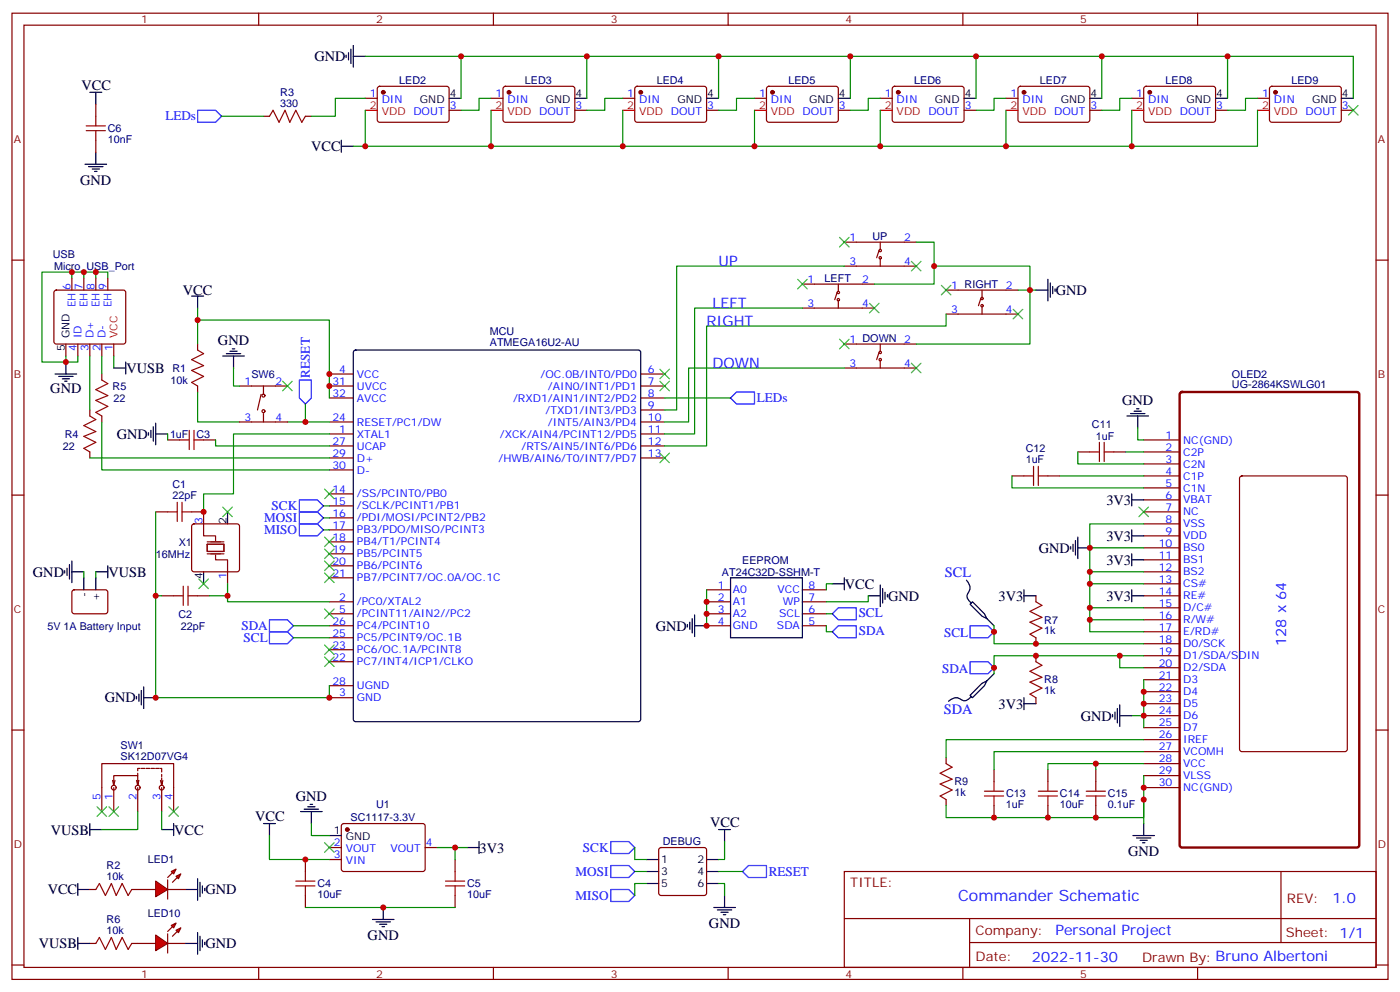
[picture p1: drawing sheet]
<svg xmlns="http://www.w3.org/2000/svg" width="412mm" height="292mm" viewBox="0 0 412 292" stroke-linecap="round" stroke-linejoin="round" font-family="sans-serif">
<g fill="none" stroke="#870000" stroke-width=".35">
<path d="M3.5 3.9h405.4v284.3h-405.4zM7.1 7.4h398.2v277.3h-398.2zM76.2 3.9v3.5M145.3 3.9v3.5M214.5 3.9v3.5M283.6 3.9v3.5M352.8 3.9v3.5M3.5 76.6h3.6M405.3 76.6h3.6M16.1 85.6l.5-.2h19.7l.5 .2 .2 .5v14.7l-.7 .4h-20l-.4-.7v-14.4zM21.2 81.8v3.6M24.7 81.8v3.6"/>
<path d="M28.2 81.8v3.6M31.7 81.8v3.6M19.4 101.2v3.6M22.9 101.2v3.6M26.5 101.2v3.6M30 101.2v3.6M33.5 101.2v3.6M58.2 101.2v1.8M58.2 113.6v1.8M97 110.1h7.1M97 113.6h7.1M97 117.1h7.1"/>
<path d="M188.7 110.1h7.1M188.7 113.6h7.1M188.7 117.1h7.1M97 124.2h7.1M97 127.7h7.1M97 131.2h7.1M97 134.8h7.1M97 138.3h7.1M188.7 124.2h7.1M188.7 127.7h7.1M188.7 131.2h7.1M188.7 134.8h7.1"/>
<path d="M188.7 120.6h7.1M3.5 145.7h3.6M45.9 150.6h3.5M56.4 150.6h3.6v3.6M56.7 154.4l.4-.2h12.7l.5 .2 .3 .5v12.7l-.3 .5-.5 .2h-12.7l-.4-.3-.3-.4v-12.7zM97 145.3h7.1M97 148.9h7.1M97 152.4h7.1M97 155.9h7.1M97 159.5h7.1M405.3 145.7h3.6M47.6 175.3h3.6"/>
<path d="M58.2 175.3h3.5M67 168.3v3.5M97 163h7.1M97 166.5h7.1M97 170h7.1M97 177.1h7.1M97 180.6h7.1M97 184.1h7.1M97 187.7h7.1M97 191.2h7.1M97 194.7h7.1M3.5 214.8h3.6"/>
<path d="M97 201.8h7.1M97 205.3h7.1M405.3 214.8h3.6M248.7 256.5h156.6v28.2h-156.6zM377.3 256.5v20.9M26.5 261.8h1.7M38.8 261.8h1.8M248.7 270.3h156.5M285.6 277.4h119.6M285.6 270.3v14.1M3.5 284h3.6M76.2 284.7v3.5"/>
<path d="M145.3 284.7v3.5M214.5 284.7v3.5M283.6 284.7v3.5M352.8 284.7v3.5M405.3 284h3.6"/>
</g>
<g fill="none" stroke="#000" stroke-width=".35">
<path d="M56.4 87.1h3.6M58.2 87.1v3.6M16.2 110.1h6.4M17.3 110.8h4.2M18.3 111.5h2.2M19 112.2h.8M19.4 106.5v3.6M65.6 104.8h6.4M66.7 104.1h4.2M67.7 103.4h2.1M68.4 102.7h.7M68.8 104.8v3.5"/>
<path d="M104.3 103.2l.5-.2h83.2l.5 .2 .2 .5v108l-.2 .5-.5 .2h-83.2l-.5-.3-.2-.4v-108zM67 150.6v3.6M60 168.3v3.5M40.2 205v.7M40.9 204.3v2.1M41.6 203.2v4.2M42.3 205.3h3.6M42.3 202.1v6.4M22.9 260v3.5M58.2 258.6v6.3M58.9 259.6v4.3M22.9 261.8h3.6"/>
<path d="M54.7 261.8h3.5M59.6 260.7v2.1M60.3 261.4v.7"/>
</g>
<path d="M31.7 81.8v-1.7h-19.4v26.4h10.6v-1.7M58.2 90.7v10.5M33.5 104.8v3.5M58.2 115.4v8.8h12.4M84.7 124.2h12.3M45.9 150.6v24.7M47.6 175.3h-1.7v30M61.7 175.3h5.3M67 171.8v5.3h30" fill="none" stroke="#008700" stroke-width=".35"/>
<path d="M60 154.2v3.5h3.5v1.4M61 159.5h5M61 160.2h5v2.1h-5zM61 163h5M63.5 163.3v1.4h3.5v3.6" fill="none" stroke="#870012" stroke-width=".35"/>
<path d="M58.2 103l1.8 1.1-3.6 1.7 3.6 1.8-3.6 1.4 3.6 1.8-3.6 1.7 1.8 1.1M49.4 150.6h2.8M52.2 147.8v5.7M53.6 150.6h2.8M53.6 147.8v5.7M51.2 175.3h2.8M54 172.5v5.7M55.4 175.3h2.8M55.4 172.5v5.7M28.2 261.8l1.1-1.8 1.7 3.5 1.8-3.5 1.4 3.5 1.8-3.5 1.7 3.5 1.1-1.7" fill="none" stroke="#a10000" stroke-width=".35"/>
<g fill="#f00" stroke="#870000" stroke-width=".35">
<path d="M45.9 259.3l3.5 2.5-3.5 2.1z"/>
<path d="M49.4 258.9v5.7z"/>
</g>
<g fill="#870000" stroke="#870000" stroke-width=".35">
<path d="M49.4 258.2l1.4-1.4z"/>
<path d="M52.2 258.2l-1.4 1.4z"/>
</g>
<g fill="#f00" stroke="#870000" stroke-width=".35">
<path d="M50.4 256.5l1.5-.7-.7 1.4z"/>
<path d="M51.9 257.9l1.4-.7-.7 1.4z"/>
</g>
<g fill="none" stroke="#870000" stroke-width=".35">
<path d="M77.6 34.2h1.8M90 34.2h1.7M107.6 28.9h3.5M111.4 25.6l.4-.2 20.1 .1 .4 .6-.1 9.5-.6 .4-20-.1-.5-.6v-9.2zM132.3 32.5h3.5M144.6 28.9h3.6M148.4 25.6l.5-.2 20 .1 .4 .6v9.5l-.7 .4-20-.1-.4-.6v-9.2zM169.3 32.5h3.6M183.4 28.9h3.6M187.2 25.6l.5-.2 20 .1 .4 .6v9.5l-.7 .4-20-.1-.4-.6v-9.2zM208.1 32.5h3.6M222.2 28.9h3.6"/>
<path d="M226 25.6l.5-.2 20 .1 .4 .6v9.5l-.7 .4-20-.1-.4-.6v-9.2zM246.9 32.5h3.6M259.3 28.9h3.5M263.1 25.6l.4-.2 20.1 .1 .4 .6-.1 9.5-.6 .4-20-.1-.5-.6v-9.2zM284 32.5h3.5M296.3 28.9h3.6M300.1 25.6l.5-.2 20 .1 .4 .6v9.5l-.7 .4-20-.1-.4-.6v-9.2zM321 32.5h3.6M333.4 28.9h3.5M337.1 25.6l.5-.2 20 .1 .5 .6-.1 9.5-.6 .4-20.1-.1-.4-.6v-9.2zM358.1 32.5h3.5M370.4 28.9h3.5"/>
<path d="M374.2 25.6l.4-.2 20.1 .1 .4 .6-.1 9.5-.6 .4-20-.1-.5-.6v-9.2zM395.1 32.5h3.5M248.7 71.3h21.2M248.7 78.3h21.2M258.9 73.7l-.7 2.1M259.3 76.2v2.1M259.3 71.3v2.1M236.4 83.6h21.1M236.4 90.7h21.1M246.6 86.1l-.7 2.1M246.9 88.5v2.2M246.9 83.6v2.1"/>
<path d="M278.7 85.4h21.2M278.7 92.4h21.2M288.9 87.8l-.7 2.2M289.3 90.3v2.1M289.3 85.4v2.1M30 110.1v1.7M70.6 113.6h14.1M76.9 116.1l-1.1 4.5M77.6 113.6v2.5M248.7 101.2h21.2M248.7 108.3h21.2M258.9 103.7l-.7 2.1"/>
<path d="M259.3 106.2v2.1M259.3 101.2v2.2M26.5 120.6v1.8M26.5 133v1.8M30 122.4v1.8M49.4 129.5h3.5M60 129.5h3.5M70.6 124.2h14.1M77.6 121.7v2.5M317.5 133h3.5M328.1 133h3.5M336.9 129.5h10.6"/>
<path d="M336.9 133h10.6M336.9 136.5h10.6M298.1 140.1h3.5M308.7 140.1h3.5M336.9 140.1h10.6M336.9 143.6h10.6M336.9 147.1h10.6M336.9 150.6h10.6M336.9 154.2h10.6M336.9 157.7h10.6M365.4 140.3l.4-.2h30.4l.6 .4 .1 80-.5 .6-30.6 .1-.6-.5-.1-79.9zM21.4 173.8l.5-.2h9.4l.4 .7v5.9l-.7 .4h-9.4l-.4-.7v-5.6z"/>
<path d="M305.2 175.3v1.8M336.9 161.2h10.6M336.9 164.7h10.6M336.9 168.3h10.6M336.9 171.8h10.6M336.9 175.3h10.6M336.9 178.9h10.6M305.2 187.7v1.7M305.2 193v1.7M336.9 182.4h10.6M336.9 185.9h10.6M336.9 189.4h10.6"/>
<path d="M336.9 193h10.6M336.9 196.5h10.6M305.2 205.3v1.8M336.9 200h10.6M336.9 203.6h10.6M336.9 207.1h10.6M336.9 210.6h10.6M336.9 214.1h10.6M336.9 217.7h10.6M30 238.8v-14.1h21.2v14.1M33.2 229.7l.3 1.4M33.5 231.8v7"/>
<path d="M33.9 229.7l-.4 1.4M40.2 229.7l.4 1.4M40.6 227.5v.7M40.6 231.8v7M40.9 229.7l-.3 1.4v-2.9h-7.1v2.9M41.3 226.1h-.7v.7M41.6 226.1h1.1M43 226.1h1.1M44.4 226.1h1.1M45.9 226.1h1M47.3 226.1h.3v1.1M47.3 229.7l.3 1.4"/>
<path d="M47.6 227.9v.7M47.6 229v.7M47.6 231.8v7M48 229.7l-.4 1.4v-1.1M278.7 223v1.7M278.7 235.3v1.8M292.8 226.5v3.5M292.8 237.1v3.5M308.7 226.5v3.5M308.7 237.1v3.5M322.8 226.5v3.5M322.8 237.1v3.5"/>
<path d="M336.9 221.2h10.6M336.9 224.7h10.6M336.9 228.2h10.6M336.9 231.8h10.6M90 252.9v3.6M97 249.4h3.5M97 252.9h3.5M100.8 242.6l.4-.2h23.6l.4 .7v12.9l-.7 .5-23.5-.1-.5-.6v-12.7zM125.2 249.4h3.6M134.1 252.9v3.6M194.3 249.6l.4-.2h12.7l.5 .2 .2 .5v12.7l-.2 .5-.5 .2h-12.7l-.5-.2-.2-.5v-12.7zM40.6 261.8h5.3"/>
<path d="M49.4 261.8h5.3M90 263.5v3.6M134.1 263.5v3.6"/>
<circle cx="259.3" cy="73.7" r=".35"/>
<circle cx="259.3" cy="75.8" r=".35"/>
<circle cx="246.9" cy="88.2" r=".35"/>
<circle cx="246.9" cy="86.1" r=".35"/>
<circle cx="289.3" cy="87.8" r=".35"/>
<circle cx="289.3" cy="90" r=".35"/>
<circle cx="77.6" cy="116.4" r=".44"/>
<circle cx="259.3" cy="105.8" r=".35"/>
<circle cx="259.3" cy="103.7" r=".35"/>
<circle cx="77.6" cy="121" r=".44"/>
<circle cx="33.5" cy="231.8" r=".71"/>
<circle cx="40.6" cy="231.8" r=".71"/>
<circle cx="47.6" cy="231.8" r=".71"/>
</g>
<g fill="none" stroke="#000" stroke-width=".35">
<path d="M102 16.2v.7M102.7 15.5v2.1M103.4 14.5v4.2M104.1 16.6h3.5M104.1 13.4v6.4M132.3 28.9h3.5M169.3 28.9h3.6M208.1 28.9h3.6M246.9 28.9h3.6M284 28.9h3.5M321 28.9h3.6M358.1 28.9h3.5"/>
<path d="M395.1 28.9h3.5M100.5 43h3.6M100.5 41.3v3.5M305.2 85.4h3.5M308.7 82.2v6.3M309.4 83.3v4.2M310.1 84.3v2.1M310.8 85v.7M33.5 108.3h3.5M37 106.5v3.6M43.7 127.4v.7M44.4 126.6v2.2"/>
<path d="M45.2 125.6v4.2M45.9 127.7h3.5M45.9 124.5v6.4M332 122.4h6.3M333 121.7h4.3M334.1 121h2.1M334.8 120.3h.7M335.1 122.4v3.5M316.8 159.1v4.2M317.5 158v6.4M333.4 147.1h3.5M333.4 145.3v3.6"/>
<path d="M333.4 155.9v3.6M333.4 157.7h3.5M19 167.9v.7M19.8 167.2v2.1M20.5 166.2v4.2M21.2 168.3h3.5M21.2 165.1v6.3M24.7 170v3.6M28.2 168.3h3.5M28.2 170v3.6M31.7 166.5v3.5M301.6 175.3h3.6"/>
<path d="M301.6 173.6v3.5M315.4 160.9v.7M316.1 160.2v2.1M317.5 161.2h3.5M333.4 163v3.5M333.4 173.6v3.5M333.4 164.7h3.5M333.4 175.3h3.5M301.6 205.3v3.5M301.6 207.1h3.6M327.7 210.3v.7M328.4 209.5v2.2"/>
<path d="M329.1 208.5v4.2M329.8 210.6h3.6M329.8 207.4v6.4M88.5 238.8h6.4M89.6 238.1h4.2M90.7 237.4h2.1M91.4 236.7h.7M91.7 238.8v3.6M26.5 244.1h3.5M26.5 242.4v3.5M47.6 244.1h3.6M51.2 242.4v3.5"/>
<path d="M77.6 242.4h3.5M79.4 242.4v3.5M97 245.9h3.5M137.6 249.4h3.5M141.1 247.6v3.6M190.5 252.9h3.5M190.5 256.5h3.5M190.5 260h3.5M208.1 252.9h3.6M208.1 256.5h3.6M208.1 260h3.6M211.7 244.1h3.5"/>
<path d="M213.4 244.1v3.5M333.7 245.9h6.4M334.8 246.6h4.2M335.8 247.3h2.2M336.5 248h.8M336.9 242.4v3.5M109.7 270.6h6.4M110.8 271.3h4.2M111.8 272h2.1M112.5 272.7h.7M112.9 267.1v3.5M210.3 267.1h6.3"/>
<path d="M211.3 267.8h4.2M212.4 268.5h2.1M213.1 269.2h.7M213.4 263.5v3.6"/>
</g>
<g fill="none" stroke="#008700" stroke-width=".35">
<path d="M107.6 16.6h28.2v12.3M135.8 16.6h37.1v12.3M172.9 16.6h38.8v12.3M211.7 16.6h38.8v12.3M250.5 16.6h74.1v12.3M287.5 16.6v12.3M324.6 16.6h74v12.3M361.6 16.6v12.3M65.3 34.2h12.3M107.6 28.9h-8.8v5.3h-7.1M107.6 32.5v10.5h-3.5M144.6 28.9h-3.5v3.6h-5.3"/>
<path d="M144.6 32.5v10.5h-37M183.4 28.9h-5.2v3.6h-5.3M183.4 32.5v10.5h-38.8M222.2 28.9h-5.2v3.6h-5.3M222.2 32.5v10.5h-38.8M259.3 32.5v10.5h-37.1M259.3 28.9h-3.5v3.6h-5.3M296.3 32.5v10.5h-37M296.3 28.9h-3.5v3.6h-5.3M333.4 32.5v10.5h-37.1M333.4 28.9h-3.6v3.6h-5.2M370.4 32.5v10.5h-37"/>
<path d="M370.4 28.9h-3.5v3.6h-5.3M248.7 78.3h-49.4v42.3h-3.5M269.9 71.3h5.3v7M21.2 80.1v1.7M24.7 80.1v1.7M28.2 80.1v1.7M58.2 94.2h38.8v22.9M236.4 90.7h-31.8v37h-8.8M257.5 83.6h17.7v-5.3h28.2v22.9h-33.5M278.7 92.4v3.6h-70.6v35.2h-12.3M299.9 85.4h5.3M19.4 104.8v1.7"/>
<path d="M26.5 104.8v15.8M30 104.8v5.3M68.8 108.3v5.3h1.8M90 118.9v5.3M195.8 117.1h19.4M248.7 108.3h-45.9v15.9h-7M26.5 134.8h70.5M30 124.2v14.1h67M49.4 127.7v1.8M63.5 129.5v1.7h33.5M97 127.7h-28.2v17.6h-8.8v5.3M317.5 133v3.5h19.4"/>
<path d="M331.6 133h5.3M335.1 125.9v3.6h1.8M95.2 148.9h1.8M95.2 152.4h1.8M95.2 155.9h1.8M298.1 140.1v3.5h38.8M312.2 140.1h24.7M336.9 154.2h-15.9v14.1h15.9M24.7 168.3v1.7M28.2 168.3v1.7M321 168.3v17.6h15.9M321 161.2h15.9"/>
<path d="M321 178.9h15.9M321 171.8h15.9M86.4 184.1h10.6M86.4 187.7h10.6M292.8 185.9v3.5h44.1M292.8 196.5v-3.5h37v3.5h7.1M321 182.4h15.9M329.8 193h7.1M97 201.8v3.5h-51.1M336.9 200v10.6h-3.5M336.9 217.7h-58.2v5.3M336.9 210.6v3.5"/>
<path d="M40.6 238.8v5.3h-10.6M47.6 238.8v5.3M322.8 224.7v1.8M336.9 235.3v5.3h-58.2v-3.5M336.9 224.7h-28.2v1.8M336.9 221.2h-44.1v5.3M336.9 228.2v14.2M79.4 245.9v7h17.6M91.7 242.4v3.5h5.3M128.8 249.4h8.8M134.1 249.4v3.5M187 249.4v3.5h3.5"/>
<path d="M187 256.5h3.5M190.5 260h-3.5v3.5M211.7 260h1.7v3.5M211.7 256.5h7M213.4 247.6v5.3h-1.7M90 267.1h44.1"/>
</g>
<g fill="none" stroke="#a10000" stroke-width=".35">
<path d="M79.4 34.2l1-1.7 1.8 3.5 1.8-3.5 1.4 3.5 1.7-3.5 1.8 3.5 1.1-1.8M30 111.8l1.7 1.1-3.5 1.8 3.5 1.7-3.5 1.4 3.5 1.8-3.5 1.8 1.8 1M26.5 122.4l1.7 1.1-3.5 1.7 3.5 1.8-3.5 1.4 3.5 1.8-3.5 1.7 1.8 1.1M52.9 129.5h2.8M55.7 126.6v5.7M57.1 129.5h2.9M57.1 126.6v5.7M304.4 137.2v5.7M305.9 137.2v5.7M321 133h2.8M323.8 130.2v5.6M325.3 133h2.8"/>
<path d="M325.3 130.2v5.6M301.6 140.1h2.8M305.9 140.1h2.8M305.2 177.1l1.7 1.1-3.5 1.7 3.5 1.8-3.5 1.4 3.5 1.8-3.5 1.7 1.8 1.1M305.2 194.7l1.7 1.1-3.5 1.8 3.5 1.7-3.5 1.4 3.5 1.8-3.5 1.8 1.8 1M278.7 224.7l1.8 1.1-3.6 1.7 3.6 1.8-3.6 1.4 3.6 1.8-3.6 1.7 1.8 1.1M290 234.2h5.6M290 232.8h5.6M292.8 230v2.8M292.8 234.2v2.9M305.9 234.2h5.6M305.9 232.8h5.6"/>
<path d="M308.7 230v2.8M308.7 234.2v2.9M320 234.2h5.6M320 232.8h5.6M322.8 230v2.8M322.8 234.2v2.9M87.1 259.3h5.7M90 256.5v2.8M131.2 259.3h5.7M134.1 256.5v2.8M87.1 260.7h5.7M90 260.7v2.8"/>
<path d="M131.2 260.7h5.7M134.1 260.7v2.8"/>
</g>
<g fill="#870000" stroke="#870000" stroke-width=".35">
<circle cx="112.9" cy="27.2" r=".53"/>
<circle cx="149.9" cy="27.2" r=".53"/>
<circle cx="188.7" cy="27.2" r=".53"/>
<circle cx="227.5" cy="27.2" r=".53"/>
<circle cx="264.6" cy="27.2" r=".53"/>
<circle cx="301.6" cy="27.2" r=".53"/>
<circle cx="338.7" cy="27.2" r=".53"/>
<circle cx="375.7" cy="27.2" r=".53"/>
<circle cx="102.3" cy="244.1" r=".53"/>
</g>
<path d="M107.6 32.5h3.5M144.6 32.5h3.6M183.4 32.5h3.6M222.2 32.5h3.6M259.3 32.5h3.5M296.3 32.5h3.6M333.4 32.5h3.5M370.4 32.5h3.5" fill="none" stroke="#f00" stroke-width=".35"/>
<g fill="none" stroke="#00f" stroke-width=".35">
<path d="M58.2 32.5h5.3l1.8 1.7-1.8 1.8h-5.3zM88.2 111.8h3.5v5.3l-1.7 1.8-1.8-1.8zM215.2 117.1l1.8-1.7h5.2v3.5h-5.2zM88.2 147.1h5.3l1.7 1.8-1.7 1.7h-5.3zM88.2 150.6h5.3l1.7 1.8-1.7 1.8h-5.3zM88.2 154.2h5.3l1.7 1.7-1.7 1.8h-5.3zM79.4 185.9h5.3l1.7 1.8-1.7 1.7h-5.3zM79.4 182.4h5.3l1.7 1.7-1.7 1.8h-5.3zM285.8 184.1h5.2l1.8 1.8-1.8 1.8h-5.2zM285.8 194.7h5.2l1.8 1.8-1.8 1.8h-5.2zM179.9 247.6h5.3l1.8 1.8-1.8 1.8h-5.3zM179.9 254.7h5.3l1.8 1.8-1.8 1.7h-5.3z"/>
<path d="M218.7 256.5l1.8-1.8h5.3v3.5h-5.3zM179.9 261.8h5.3l1.8 1.7-1.8 1.8h-5.3z"/>
</g>
<path d="M347.7 115.6l.5-.2h51.5l.6 .4 .1 132.9-.5 .7h-51.7l-.7-.4v-132.9z" fill="none" stroke="#870000" stroke-width=".71"/>
<g fill="none" stroke="#3c3" stroke-width=".35">
<path d="M397.2 31l2.8 2.9M400 31l-2.8 2.9M247.3 69.8l2.8 2.9M250.1 69.8l-2.8 2.9M268.5 76.9l2.8 2.8M271.3 76.9l-2.8 2.8M234.9 82.2l2.9 2.8M237.8 82.2l-2.9 2.8M247.3 99.8l2.8 2.9M250.1 99.8l-2.8 2.9M256.1 89.3l2.8 2.8M258.9 89.3l-2.8 2.8"/>
<path d="M277.3 84l2.8 2.8M280.1 84l-2.8 2.8M298.4 91l2.9 2.8M301.3 91l-2.9 2.8M83.3 112.2l2.8 2.8M86.1 112.2l-2.8 2.8M194.4 108.7l2.8 2.8M194.4 112.2l2.8 2.8M197.2 108.7l-2.8 2.8M197.2 112.2l-2.8 2.8M268.5 106.9l2.8 2.8M271.3 106.9l-2.8 2.8"/>
<path d="M194.4 133.3l2.8 2.9M197.2 133.3l-2.8 2.9M65.6 149.2l2.8 2.8M68.4 149.2l-2.8 2.8M95.6 158l2.8 2.9M95.6 143.9l2.8 2.9M98.4 158l-2.8 2.9M98.4 143.9l-2.8 2.9M335.5 149.2l2.8 2.8M338.3 149.2l-2.8 2.8M58.6 170.4l2.8 2.8M61.4 170.4l-2.8 2.8"/>
<path d="M95.6 168.6l2.8 2.8M95.6 165.1l2.8 2.8M95.6 161.6l2.8 2.8M95.6 179.2l2.8 2.8M98.4 168.6l-2.8 2.8M98.4 165.1l-2.8 2.8M98.4 161.6l-2.8 2.8M98.4 179.2l-2.8 2.8M95.6 189.8l2.8 2.8M95.6 193.3l2.8 2.8M98.4 189.8l-2.8 2.8M98.4 193.3l-2.8 2.8"/>
<path d="M28.6 237.4l2.8 2.8M31.4 237.4l-2.8 2.8M32.1 237.4l2.8 2.8M34.9 237.4l-2.8 2.8M49.7 237.4l2.9 2.8M52.6 237.4l-2.9 2.8M95.6 248l2.8 2.8M98.4 248l-2.8 2.8"/>
</g>
<g fill="#f00" stroke="#870000" stroke-width=".35">
<path d="M45.9 275.2l3.5 2.4-3.5 2.2z"/>
<path d="M49.4 274.8v5.7z"/>
</g>
<g fill="#870000" stroke="#870000" stroke-width=".35">
<path d="M49.4 274.1l1.4-1.4z"/>
<path d="M52.2 274.1l-1.4 1.4z"/>
</g>
<g fill="#f00" stroke="#870000" stroke-width=".35">
<path d="M50.4 272.3l1.5-.7-.7 1.4z"/>
<path d="M51.9 273.8l1.4-.8-.7 1.5z"/>
</g>
<g fill="none" stroke="#870000" stroke-width=".35">
<path d="M28.2 30.7v3.5M28.2 41.3v3.5M208.1 173.6h7.1M208.1 177.1h7.1M236.4 173.6h7M236.4 177.1h7M208.1 180.6h7.1M208.1 184.1h7.1M236.4 180.6h7M236.4 184.1h7M26.5 277.6h1.7M38.8 277.6h7.1"/>
<path d="M49.4 277.6h5.3"/>
</g>
<path d="M25.4 38.5h5.6M25.4 37h5.6M28.2 34.2v2.8M28.2 38.5v2.8M28.2 277.6l1.1-1.7 1.7 3.5 1.8-3.5 1.4 3.5 1.8-3.5 1.7 3.5 1.1-1.8" fill="none" stroke="#a10000" stroke-width=".35"/>
<g fill="none" stroke="#000" stroke-width=".35">
<path d="M26.5 27.2h3.5M28.2 27.2v3.5M25 48.3h6.4M26.1 49h4.2M27.2 49.7h2.1M27.9 50.4h.7M28.2 44.8v3.5M215.2 170h21.2v17.7h-21.2zM245.2 171.8h3.5M248.7 170v3.6M255.8 175.3h3.5M259.3 172.2v6.3"/>
<path d="M260 173.2v4.2M260.7 174.3v2.1M261.4 175v.7M284.7 170.7a3.1 3.1 0 0 1 .2 4.5 2.4 2.4 0 0 0 1.2 2.2M202.5 183.8v.7M203.2 183.1v2.1M203.9 182v4.3M204.6 184.1h3.5M204.6 181v6.3M290.7 182l-.7-1.4-3.5-3.5-.7 .7 3.5 3.5 1.4 .7 2.1 2.1M292.8 198.3l-2.1 2.1-.7 1.4-3.5 3.5-.7-.7 3.5-3.5 1.4-.7M286.1 205a2.18 2.18 0 0 1-2.7 1l-.4-.2a2.59 2.59 0 0 0-3.6 .6"/>
<path d="M22.9 277.6h3.6M22.9 275.9v3.5M54.7 277.6h3.5M58.2 274.5v6.3M58.9 275.5v4.3M59.6 276.6v2.1M60.3 277.3v.7"/>
</g>
<path d="M245.2 180.6l1.7-1.7h5.3v3.5h-5.3zM245.2 185.9l1.7-1.8h5.3v3.6h-5.3z" fill="none" stroke="#00f" stroke-width=".35"/>
<path d="M208.1 173.6v10.5M245.2 171.8h-1.8v1.8M255.8 175.3v1.8h-12.4M243.4 184.1v1.8h1.8M243.4 180.6h1.8M292.8 184.1v1.8M292.8 196.5v1.8" fill="none" stroke="#008700" stroke-width=".35"/>
<g fill="#c00">
<circle cx="58.2" cy="94.2" r=".88"/>
<circle cx="97" cy="205.3" r=".88"/>
<circle cx="97" cy="110.1" r=".88"/>
<circle cx="97" cy="113.6" r=".88"/>
<circle cx="135.8" cy="16.6" r=".88"/>
<circle cx="172.9" cy="16.6" r=".88"/>
<circle cx="211.7" cy="16.6" r=".88"/>
<circle cx="107.6" cy="43" r=".88"/>
<circle cx="144.6" cy="43" r=".88"/>
<circle cx="183.4" cy="43" r=".88"/>
<circle cx="222.3" cy="43" r=".88"/>
<circle cx="259.3" cy="43" r=".88"/>
<circle cx="250.5" cy="16.6" r=".88"/>
<circle cx="287.5" cy="16.6" r=".88"/>
<circle cx="296.3" cy="43" r=".88"/>
<circle cx="333.4" cy="43" r=".88"/>
<circle cx="324.6" cy="16.6" r=".88"/>
<circle cx="361.6" cy="16.6" r=".88"/>
<circle cx="321" cy="178.9" r=".88"/>
<circle cx="321" cy="182.4" r=".88"/>
<circle cx="321" cy="171.8" r=".88"/>
<circle cx="329.8" cy="193" r=".88"/>
<circle cx="305.2" cy="193" r=".88"/>
<circle cx="322.8" cy="224.7" r=".88"/>
<circle cx="292.8" cy="240.6" r=".88"/>
<circle cx="308.7" cy="240.6" r=".88"/>
<circle cx="322.8" cy="240.6" r=".88"/>
<circle cx="336.9" cy="231.8" r=".88"/>
<circle cx="336.9" cy="235.3" r=".88"/>
<circle cx="336.9" cy="210.6" r=".88"/>
<circle cx="336.9" cy="207.1" r=".88"/>
<circle cx="336.9" cy="203.6" r=".88"/>
<circle cx="305.2" cy="189.4" r=".88"/>
<circle cx="321" cy="168.3" r=".88"/>
<circle cx="321" cy="161.2" r=".88"/>
<circle cx="90" cy="252.9" r=".88"/>
<circle cx="112.9" cy="267.1" r=".88"/>
<circle cx="134.1" cy="249.4" r=".88"/>
<circle cx="45.9" cy="205.3" r=".88"/>
<circle cx="60" cy="150.6" r=".88"/>
<circle cx="67" cy="175.3" r=".88"/>
<circle cx="90" cy="124.2" r=".88"/>
<circle cx="45.9" cy="175.3" r=".88"/>
<circle cx="303.4" cy="85.4" r=".88"/>
<circle cx="275.2" cy="78.3" r=".88"/>
<circle cx="28.2" cy="80.1" r=".88"/>
<circle cx="24.7" cy="80.1" r=".88"/>
<circle cx="21.2" cy="80.1" r=".88"/>
<circle cx="19.4" cy="106.5" r=".88"/>
<circle cx="292.8" cy="196.5" r=".88"/>
<circle cx="292.8" cy="185.9" r=".88"/>
<circle cx="208.1" cy="184.1" r=".88"/>
<circle cx="208.1" cy="177.1" r=".88"/>
<circle cx="208.1" cy="180.6" r=".88"/>
</g>
<text font-size="4.6" fill="#00f" x="282.2" y="265.3">Commander Schematic</text>
<g font-size="4.2">
<text x="92.6" y="18">GND</text>
<text x="24" y="26.5">VCC</text>
<text x="91.7" y="44.4">VCC</text>
<text x="23.6" y="54.4">GND</text>
<text x="53.9" y="86.8">VCC</text>
<text x="311" y="86.7">GND</text>
<text x="64.2" y="101.6">GND</text>
<text x="37.2" y="109.7">VUSB</text>
<text x="14.8" y="115.7">GND</text>
<text x="330.6" y="119.2">GND</text>
<text x="34.4" y="129.1">GND</text>
<text x="325.9" y="148.6">3V3</text>
<text x="325.9" y="159.2">3V3</text>
<text x="306" y="162.7">GND</text>
<text x="325.9" y="166.2">3V3</text>
<text x="9.7" y="169.7">GND</text>
<text x="31.9" y="169.7">VUSB</text>
<text x="248.9" y="173.2">VCC</text>
<text x="261.6" y="176.7">GND</text>
<text x="294.2" y="176.8">3V3</text>
<text x="325.9" y="176.8">3V3</text>
<text x="193.1" y="185.6">GND</text>
<text x="30.9" y="206.7">GND</text>
<text x="294.2" y="208.6">3V3</text>
<text x="318.4" y="212.1">GND</text>
<text x="87.1" y="235.6">GND</text>
<text x="15" y="245.6">VUSB</text>
<text x="51.3" y="245.6">VCC</text>
<text x="75.1" y="241.7">VCC</text>
<text x="209.2" y="243.4">VCC</text>
<text x="141.3" y="250.9">3V3</text>
<text x="332.3" y="252">GND</text>
<text x="14.1" y="263.1">VCC</text>
<text x="60.5" y="263.1">GND</text>
<text x="208.8" y="273.1">GND</text>
<text x="11.5" y="279.1">VUSB</text>
<text x="60.5" y="279">GND</text>
<text x="108.3" y="276.7">GND</text>
</g>
<g font-size="4.2" fill="#00f">
<text x="211.7" y="78.3">UP</text>
<text x="208.1" y="96">RIGHT</text>
<text x="209.9" y="90.7">LEFT</text>
<text x="209.9" y="108.3">DOWN</text>
<text x="278.3" y="169.7">SCL</text>
<text x="378.9" y="190.1" transform="rotate(-90 378.9 190.1)">128 x 64</text>
<text x="278" y="210.3">SDA</text>
<text x="392.5" y="265.7">1.0</text>
<text x="310.9" y="275.3">Personal Project</text>
<text x="304" y="283.1">2022-11-30</text>
</g>
<g font-size="3.9" fill="#00f">
<text x="48.7" y="35.4">LEDs</text>
<text x="91.2" y="111.2" transform="rotate(-90 91.2 111.2)">RESET</text>
<text x="223" y="118.4">LEDs</text>
<text x="77.8" y="153.7">MOSI</text>
<text x="80" y="150.1">SCK</text>
<text x="77.8" y="157.2">MISO</text>
<text x="71.1" y="185.4">SDA</text>
<text x="252.9" y="181.7">SCL</text>
<text x="71.8" y="189">SCL</text>
<text x="253" y="187">SDA</text>
<text x="278.1" y="187.4">SCL</text>
<text x="277.5" y="198">SDA</text>
<text x="171.7" y="250.7">SCK</text>
<text x="169.5" y="257.7">MOSI</text>
<text x="226.5" y="257.7">RESET</text>
<text x="169.5" y="264.8">MISO</text>
</g>
<g font-size="3.9" fill="#800">
<text x="250.5" y="261.1">TITLE:</text>
<text x="379.1" y="265.7">REV:</text>
<text x="287.4" y="275.3">Company:</text>
<text x="378.7" y="275.9">Sheet: 1/1</text>
<text x="287.4" y="282.9">Date:</text>
<text x="336.4" y="283">Drawn By: Bruno Albertoni</text>
</g>
<g font-size="3.2" fill="#800">
<text x="41.6" y="6.9">1</text>
<text x="110.8" y="6.9">2</text>
<text x="179.9" y="6.9">3</text>
<text x="249.1" y="6.9">4</text>
<text x="318.2" y="6.9">5</text>
<text x="4.1" y="42">A</text>
<text x="405.9" y="42">A</text>
<text x="4.1" y="111.1">B</text>
<text x="405.9" y="111.1">B</text>
<text x="4.1" y="180.3">C</text>
<text x="405.9" y="180.3">C</text>
<text x="4.1" y="249.4">D</text>
<text x="405.9" y="249.4">D</text>
<text x="41.6" y="287.7">1</text>
<text x="110.8" y="287.7">2</text>
<text x="179.9" y="287.7">3</text>
<text x="249.1" y="287.7">4</text>
<text x="318.2" y="287.7">5</text>
</g>
<g font-size="3.2" fill="#000080">
<text x="82.6" y="28.2">R3</text>
<text x="117.6" y="24.8">LED2</text>
<text x="154.6" y="24.8">LED3</text>
<text x="193.4" y="24.8">LED4</text>
<text x="232.2" y="24.8">LED5</text>
<text x="269.3" y="24.8">LED6</text>
<text x="306.3" y="24.8">LED7</text>
<text x="343.4" y="24.8">LED8</text>
<text x="380.4" y="24.8">LED9</text>
<text x="82.6" y="31.4">330</text>
<text x="31.7" y="38.8">C6</text>
<text x="31.7" y="42.1">10nF</text>
<text x="257" y="70.6">UP</text>
<text x="15.5" y="75.9">USB</text>
<text x="16" y="79.5">Micro_USB_Port</text>
<text x="242.9" y="83">LEFT</text>
<text x="144.3" y="102">ATMEGA16U2-AU</text>
<text x="144.3" y="98.7">MCU</text>
<text x="50.3" y="113">10k</text>
<text x="50.8" y="109.4">R1</text>
<text x="74" y="111.2">SW6</text>
<text x="362.9" y="111.1">OLED2</text>
<text x="33.2" y="114.7">R5</text>
<text x="33.4" y="118.3">22</text>
<text x="362.9" y="114.3">UG-2864KSWLG01</text>
<text x="321.7" y="125.9">C11</text>
<text x="19.1" y="128.9">R4</text>
<text x="50.1" y="128.8">1uF</text>
<text x="57.9" y="128.8">C3</text>
<text x="322.8" y="129.5">1uF</text>
<text x="18.5" y="132.4">22</text>
<text x="302.1" y="136.2">1uF</text>
<text x="302.1" y="133">C12</text>
<text x="50.8" y="143.6">C1</text>
<text x="50.8" y="146.8">22pF</text>
<text x="52.7" y="160.6">X1</text>
<text x="45.9" y="164.1">16MHz</text>
<text x="218.6" y="165.9">EEPROM</text>
<text x="212.7" y="169.4">AT24C32D-SSHM-T</text>
<text x="13.9" y="185.3">5V 1A Battery Input</text>
<text x="52.6" y="181.7">C2</text>
<text x="53.2" y="185.3">22pF</text>
<text x="307.6" y="183.5">R7</text>
<text x="307.6" y="186.7">1k</text>
<text x="307.6" y="201.1">R8</text>
<text x="307.6" y="204.3">1k</text>
<text x="35.5" y="220.5">SW1</text>
<text x="35.5" y="223.7">SK12D07VG4</text>
<text x="281.2" y="231.1">R9</text>
<text x="110.8" y="237.9">U1</text>
<text x="281.2" y="234.3">1k</text>
<text x="296.3" y="237.8">1uF</text>
<text x="296.3" y="234.6">C13</text>
<text x="312.2" y="237.8">10uF</text>
<text x="312.2" y="234.6">C14</text>
<text x="326.3" y="237.8">0.1uF</text>
<text x="326.3" y="234.6">C15</text>
<text x="103.3" y="241.7">SC1117-3.3V</text>
<text x="195.2" y="248.7">DEBUG</text>
<text x="31.4" y="255.7">R2</text>
<text x="43.5" y="254.1">LED1</text>
<text x="31.4" y="258.9">10k</text>
<text x="93.5" y="261.1">C4</text>
<text x="137.6" y="261.1">C5</text>
<text x="43.5" y="270">LED10</text>
<text x="93.5" y="264.3">10uF</text>
<text x="137.6" y="264.3">10uF</text>
<text x="31.4" y="274.8">10k</text>
<text x="31.4" y="271.6">R6</text>
</g>
<g font-size="3.2" fill="#00f">
<text x="108.9" y="28.6">1</text>
<text x="146" y="28.6">1</text>
<text x="184.8" y="28.6">1</text>
<text x="223.6" y="28.6">1</text>
<text x="260.6" y="28.6">1</text>
<text x="297.7" y="28.6">1</text>
<text x="334.7" y="28.6">1</text>
<text x="371.8" y="28.6">1</text>
<text x="112.4" y="30.3">DIN</text>
<text x="121.8" y="33.9">DOUT</text>
<text x="132.5" y="32.1">3</text>
<text x="149.5" y="30.3">DIN</text>
<text x="158.8" y="33.9">DOUT</text>
<text x="169.5" y="32.1">3</text>
<text x="188.3" y="30.3">DIN</text>
<text x="197.6" y="33.9">DOUT</text>
<text x="208.3" y="32.1">3</text>
<text x="227.1" y="30.3">DIN</text>
<text x="236.4" y="33.9">DOUT</text>
<text x="247.1" y="32.1">3</text>
<text x="264.1" y="30.3">DIN</text>
<text x="273.5" y="33.9">DOUT</text>
<text x="284.2" y="32.1">3</text>
<text x="301.2" y="30.3">DIN</text>
<text x="310.5" y="33.9">DOUT</text>
<text x="321.2" y="32.1">3</text>
<text x="338.2" y="30.3">DIN</text>
<text x="347.5" y="33.9">DOUT</text>
<text x="358.2" y="32.1">3</text>
<text x="375.2" y="30.3">DIN</text>
<text x="384.6" y="33.9">DOUT</text>
<text x="395.3" y="32.1">3</text>
<text x="250.2" y="70.9">1</text>
<text x="266.3" y="70.9">2</text>
<text x="250.2" y="78">3</text>
<text x="266.3" y="78">4</text>
<text x="237.9" y="83.3">1</text>
<text x="254" y="83.3">2</text>
<text x="20.8" y="85.4" transform="rotate(-90 20.8 85.4)">6</text>
<text x="24.3" y="85.4" transform="rotate(-90 24.3 85.4)">7</text>
<text x="27.9" y="85.4" transform="rotate(-90 27.9 85.4)">8</text>
<text x="31.4" y="85.4" transform="rotate(-90 31.4 85.4)">9</text>
<text x="280.2" y="85">1 RIGHT</text>
<text x="296.3" y="85">2</text>
<text x="22.2" y="90.5" transform="rotate(-90 22.2 90.5)">EH</text>
<text x="25.8" y="90.5" transform="rotate(-90 25.8 90.5)">EH</text>
<text x="29.3" y="90.5" transform="rotate(-90 29.3 90.5)">EH</text>
<text x="32.8" y="90.5" transform="rotate(-90 32.8 90.5)">EH</text>
<text x="237.9" y="90.3">3</text>
<text x="254" y="90.3">4</text>
<text x="280.2" y="92.1">3</text>
<text x="296.3" y="92.1">4</text>
<text x="24" y="99.5" transform="rotate(-90 24 99.5)">ID</text>
<text x="27.5" y="99.5" transform="rotate(-90 27.5 99.5)">D+</text>
<text x="31" y="99.5" transform="rotate(-90 31 99.5)">D-</text>
<text x="250.2" y="100.9">1 DOWN 2</text>
<text x="22.6" y="103.3" transform="rotate(-90 22.6 103.3)">4</text>
<text x="26.1" y="103.3" transform="rotate(-90 26.1 103.3)">3</text>
<text x="29.6" y="103.3" transform="rotate(-90 29.6 103.3)">2</text>
<text x="33.2" y="103.3" transform="rotate(-90 33.2 103.3)">1</text>
<text x="250.2" y="107.9">3</text>
<text x="266.3" y="107.9">4</text>
<text x="72.1" y="113.2">1</text>
<text x="81.1" y="113.2">2</text>
<text x="97.9" y="113.2">31</text>
<text x="99.9" y="109.7">4</text>
<text x="105.1" y="111.1">VCC</text>
<text x="159.2" y="111.1">/OC.0B/INT0/PD0</text>
<text x="190.9" y="109.7">6</text>
<text x="190.9" y="113.2">7</text>
<text x="97.9" y="116.8">32</text>
<text x="105.1" y="114.7">UVCC</text>
<text x="105.1" y="118.2">AVCC</text>
<text x="151.1" y="118.2">/RXD1/AIN1/INT2/PD2</text>
<text x="161.4" y="114.7">/AIN0/INT1/PD1</text>
<text x="190.9" y="116.8">8</text>
<text x="72.1" y="123.8">3</text>
<text x="81.1" y="123.8">4</text>
<text x="97.9" y="123.8">24</text>
<text x="105.1" y="125.2">RESET/PC1/DW</text>
<text x="160.7" y="121.7">/TXD1/INT3/PD3</text>
<text x="161.4" y="125.2">/INT5/AIN3/PD4</text>
<text x="190.9" y="120.3">9</text>
<text x="190.9" y="123.8">10</text>
<text x="97.9" y="130.9">27</text>
<text x="99.9" y="127.4">1</text>
<text x="105.1" y="128.8">XTAL1</text>
<text x="147.2" y="128.8">/XCK/AIN4/PCINT12/PD5</text>
<text x="190.9" y="127.4">11</text>
<text x="190.9" y="130.9">12</text>
<text x="343.4" y="129.1">1</text>
<text x="348.5" y="130.5">NC(GND)</text>
<text x="97.9" y="134.4">29</text>
<text x="97.9" y="137.9">30</text>
<text x="105.1" y="132.3">UCAP</text>
<text x="105.1" y="135.8">D+</text>
<text x="146.9" y="135.8">/HWB/AIN6/T0/INT7/PD7</text>
<text x="153.6" y="132.3">/RTS/AIN5/INT6/PD6</text>
<text x="190.9" y="134.4">13</text>
<text x="343.4" y="132.6">2</text>
<text x="343.4" y="136.2">3</text>
<text x="348.5" y="134.1">C2P</text>
<text x="348.5" y="137.6">C2N</text>
<text x="105.1" y="139.3">D-</text>
<text x="343.4" y="139.7">4</text>
<text x="343.4" y="143.2">5</text>
<text x="348.5" y="141.1">C1P</text>
<text x="97.9" y="145">14</text>
<text x="97.9" y="148.5">15</text>
<text x="105.1" y="146.4">/SS/PCINT0/PB0</text>
<text x="105.1" y="149.9">/SCLK/PCINT1/PB1</text>
<text x="343.4" y="146.8">6</text>
<text x="348.5" y="144.6">C1N</text>
<text x="348.5" y="148.2">VBAT</text>
<text x="59.6" y="154.2" transform="rotate(-90 59.6 154.2)">3</text>
<text x="97.9" y="152">16</text>
<text x="97.9" y="155.6">17</text>
<text x="105.1" y="153.5">/PDI/MOSI/PCINT2/PB2</text>
<text x="343.4" y="150.3">7</text>
<text x="343.4" y="153.8">8</text>
<text x="348.5" y="151.7">NC</text>
<text x="348.5" y="155.2">VSS</text>
<text x="97.9" y="159.1">18</text>
<text x="105.1" y="157">PB3/PDO/MISO/PCINT3</text>
<text x="105.1" y="160.5">PB4/T1/PCINT4</text>
<text x="341.3" y="160.9">10</text>
<text x="343.4" y="157.3">9</text>
<text x="348.5" y="158.8">VDD</text>
<text x="97.9" y="162.6">19</text>
<text x="97.9" y="166.2">20</text>
<text x="105.1" y="164">PB5/PCINT5</text>
<text x="105.1" y="167.6">PB6/PCINT6</text>
<text x="341.3" y="164.4">11</text>
<text x="341.3" y="167.9">12</text>
<text x="348.5" y="162.3">BS0</text>
<text x="348.5" y="165.8">BS1</text>
<text x="66.7" y="170.3" transform="rotate(-90 66.7 170.3)">1</text>
<text x="97.9" y="169.7">21</text>
<text x="105.1" y="171.1">PB7/PCINT7/OC.0A/OC.1C</text>
<text x="211.4" y="173.2">1</text>
<text x="238.1" y="173.2">8</text>
<text x="341.3" y="171.4">13</text>
<text x="348.5" y="169.3">BS2</text>
<text x="348.5" y="172.9">CS#</text>
<text x="99.9" y="176.7">2</text>
<text x="105.1" y="178.2">/PC0/XTAL2</text>
<text x="211.4" y="176.7">2</text>
<text x="215.9" y="174.6">A0</text>
<text x="215.9" y="178.2">A1</text>
<text x="229.1" y="174.6">VCC</text>
<text x="230.6" y="178.2">WP</text>
<text x="238.1" y="176.7">7</text>
<text x="341.3" y="175">14</text>
<text x="341.3" y="178.5">15</text>
<text x="348.5" y="176.4">RE#</text>
<text x="348.5" y="179.9">D/C#</text>
<text x="97.9" y="183.8">26</text>
<text x="99.9" y="180.3">5</text>
<text x="105.1" y="181.7">/PCINT11/AIN2//PC2</text>
<text x="105.1" y="185.2">PC4/PCINT10</text>
<text x="211.4" y="180.3">3</text>
<text x="211.4" y="183.8">4</text>
<text x="215.9" y="181.7">A2</text>
<text x="215.9" y="185.2">GND</text>
<text x="228.9" y="185.2">SDA</text>
<text x="229.5" y="181.7">SCL</text>
<text x="238.1" y="183.8">5</text>
<text x="238.1" y="180.3">6</text>
<text x="341.3" y="182">16</text>
<text x="341.3" y="185.6">17</text>
<text x="348.5" y="183.4">R/W#</text>
<text x="97.9" y="187.3">25</text>
<text x="97.9" y="190.9">23</text>
<text x="105.1" y="188.7">PC5/PCINT9/OC.1B</text>
<text x="341.3" y="189.1">18</text>
<text x="348.5" y="187">E/RD#</text>
<text x="348.5" y="190.5">D0/SCK</text>
<text x="97.9" y="194.4">22</text>
<text x="105.1" y="192.3">PC6/OC.1A/PCINT8</text>
<text x="105.1" y="195.8">PC7/INT4/ICP1/CLKO</text>
<text x="341.3" y="192.6">19</text>
<text x="341.3" y="196.1">20</text>
<text x="348.5" y="194">D1/SDA/SDIN</text>
<text x="348.5" y="197.6">D2/SDA</text>
<text x="97.9" y="201.4">28</text>
<text x="105.1" y="202.8">UGND</text>
<text x="341.3" y="199.7">21</text>
<text x="341.3" y="203.2">22</text>
<text x="348.5" y="201.1">D3</text>
<text x="99.9" y="205">3</text>
<text x="105.1" y="206.4">GND</text>
<text x="341.3" y="206.7">23</text>
<text x="348.5" y="204.6">D4</text>
<text x="348.5" y="208.1">D5</text>
<text x="341.3" y="210.3">24</text>
<text x="341.3" y="213.8">25</text>
<text x="348.5" y="211.7">D6</text>
<text x="348.5" y="215.2">D7</text>
<text x="341.3" y="217.3">26</text>
<text x="341.3" y="220.8">27</text>
<text x="348.5" y="218.7">IREF</text>
<text x="341.3" y="224.4">28</text>
<text x="341.3" y="227.9">29</text>
<text x="348.5" y="222.2">VCOMH</text>
<text x="348.5" y="225.8">VCC</text>
<text x="341.3" y="231.4">30</text>
<text x="348.5" y="229.3">VLSS</text>
<text x="348.5" y="232.8">NC(GND)</text>
<text x="29.6" y="235.6" transform="rotate(-90 29.6 235.6)">5</text>
<text x="33.2" y="235.6" transform="rotate(-90 33.2 235.6)">1</text>
<text x="40.2" y="235.6" transform="rotate(-90 40.2 235.6)">2</text>
<text x="47.3" y="235.6" transform="rotate(-90 47.3 235.6)">3</text>
<text x="50.8" y="235.6" transform="rotate(-90 50.8 235.6)">4</text>
<text x="98.4" y="249.1">2</text>
<text x="101.8" y="250.8">VOUT</text>
<text x="115" y="250.8">VOUT</text>
<text x="125.4" y="249.1">4</text>
<text x="98.4" y="252.6">3</text>
<text x="101.8" y="254.4">VIN</text>
</g>
<g font-size="3.2">
<text x="132.5" y="28.6">4</text>
<text x="169.5" y="28.6">4</text>
<text x="208.3" y="28.6">4</text>
<text x="247.1" y="28.6">4</text>
<text x="284.2" y="28.6">4</text>
<text x="321.2" y="28.6">4</text>
<text x="358.2" y="28.6">4</text>
<text x="395.3" y="28.6">4</text>
<text x="123.7" y="30.3">GND</text>
<text x="160.7" y="30.3">GND</text>
<text x="199.6" y="30.3">GND</text>
<text x="238.4" y="30.3">GND</text>
<text x="275.4" y="30.3">GND</text>
<text x="312.4" y="30.3">GND</text>
<text x="349.5" y="30.3">GND</text>
<text x="386.5" y="30.3">GND</text>
<text x="20.5" y="99.5" transform="rotate(-90 20.5 99.5)">GND</text>
<text x="19" y="103.3" transform="rotate(-90 19 103.3)">5</text>
<text x="66.7" y="154.2" transform="rotate(-90 66.7 154.2)">2</text>
<text x="59.6" y="170.3" transform="rotate(-90 59.6 170.3)">4</text>
<text x="25.8" y="175.7" transform="rotate(-90 25.8 175.7)">-</text>
<text x="29.3" y="176.9" transform="rotate(-90 29.3 176.9)">+</text>
<text x="98.4" y="245.5">1</text>
<text x="101.8" y="247.3">GND</text>
<text x="194.7" y="254">1</text>
<text x="194.7" y="257.5">3</text>
<text x="205.4" y="254">2</text>
<text x="205.4" y="257.5">4</text>
<text x="194.7" y="261.1">5</text>
<text x="205.4" y="261.1">6</text>
</g>
<g font-size="3.2" fill="#f00">
<text x="108.9" y="32.1">2</text>
<text x="112.4" y="33.9">VDD</text>
<text x="146" y="32.1">2</text>
<text x="149.5" y="33.9">VDD</text>
<text x="184.8" y="32.1">2</text>
<text x="188.3" y="33.9">VDD</text>
<text x="223.6" y="32.1">2</text>
<text x="227.1" y="33.9">VDD</text>
<text x="260.6" y="32.1">2</text>
<text x="264.1" y="33.9">VDD</text>
<text x="297.7" y="32.1">2</text>
<text x="301.2" y="33.9">VDD</text>
<text x="334.7" y="32.1">2</text>
<text x="338.2" y="33.9">VDD</text>
<text x="371.8" y="32.1">2</text>
<text x="375.2" y="33.9">VDD</text>
<text x="34.6" y="99.5" transform="rotate(-90 34.6 99.5)">VCC</text>
</g>
</svg>
